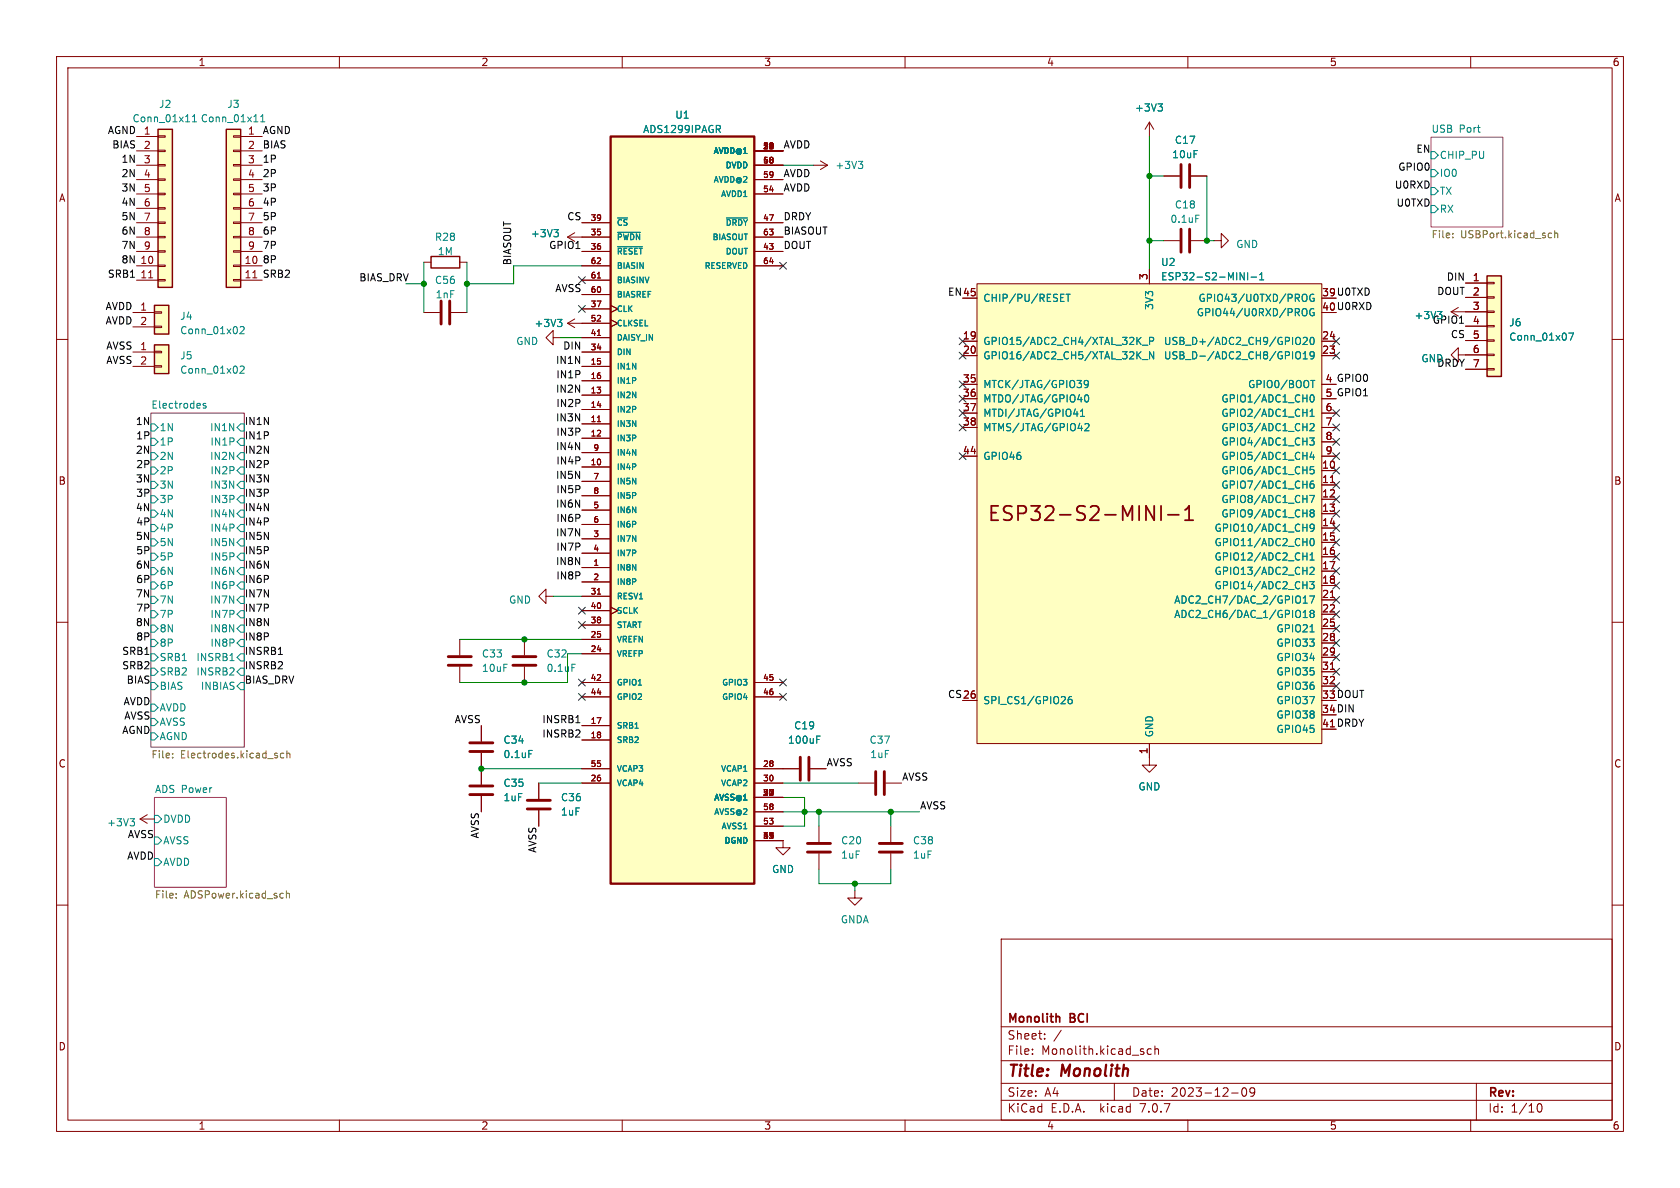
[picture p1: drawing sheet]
<svg xmlns="http://www.w3.org/2000/svg" width="297mm" height="210mm" viewBox="0 0 297 210" stroke-linecap="round" stroke-linejoin="round" font-family="sans-serif">
<g fill="none" stroke="#840000" stroke-width=".18">
<path d="M10 10h277v190h-277zM12 12h273v186h-273zM60 10v2M110 10v2M160 10v2M210 10v2M260 10v2M24.1 29.2h3.8M24.1 24.1h3.8M24.1 26.7h3.8M24.1 31.8h3.8M24.1 34.3h3.8"/>
<path d="M24.1 36.8h3.8M24.1 39.4h3.8M27.9 39.2h1.3v.3h-1.3zM27.9 36.7h1.3v.3h-1.3zM27.9 34.2h1.3v.2h-1.3zM27.9 31.6h1.3v.3h-1.3zM27.9 29.1h1.3v.2h-1.3zM27.9 26.5h1.3v.3h-1.3zM27.9 24h1.3v.3h-1.3zM41.3 39.2h1.2v.3h-1.2zM41.3 36.7h1.2v.3h-1.2zM41.3 34.2h1.2v.2h-1.2z"/>
<path d="M41.3 31.6h1.2v.3h-1.2zM41.3 29.1h1.2v.2h-1.2zM41.3 26.5h1.2v.3h-1.2zM41.3 24h1.2v.3h-1.2zM42.5 29.2h3.9M42.5 24.1h3.9M42.5 26.7h3.9M42.5 31.8h3.9M42.5 34.3h3.9M42.5 36.8h3.9M42.5 39.4h3.9M102.9 39.4h5"/>
<path d="M133.3 29.2h5.1M133.3 26.7h5.1M133.3 31.8h5.1M133.3 34.3h5.1M133.3 39.4h5.1M143.8 29.2h2.5M145 28.4l1.3 .8M146.3 29.2l-1.3 .8M203.2 21.6l-.8 1.3M203.2 21.6v2.5M203.2 21.6l.8 1.3M205.7 31.1h2.8"/>
<path d="M210.6 31.1h2.8M10 60h2M23.5 55.2h3.8M23.5 57.8h3.8M24.1 47h3.8M24.1 49.5h3.8M24.1 41.9h3.8M24.1 44.5h3.8M26.3 49.1h.7M27.3 57.7h1.3v.2h-1.3zM27.3 55.1h1.3v.3h-1.3zM27.9 49.4h1.3v.3h-1.3z"/>
<path d="M27.9 46.9h1.3v.2h-1.3zM27.9 44.3h1.3v.3h-1.3zM27.9 41.8h1.3v.2h-1.3zM41.3 49.4h1.2v.3h-1.2zM41.3 46.9h1.2v.2h-1.2zM41.3 44.3h1.2v.3h-1.2zM41.3 41.8h1.2v.2h-1.2zM42.5 47h3.9M42.5 49.5h3.9M42.5 41.9h3.9M42.5 44.5h3.9M44.7 49.1h.7"/>
<path d="M74.9 55.2h2.8M74.9 46.4h1.3M79.8 55.2h2.7M81.3 46.4h1.2M97.8 59.7v-1.3l-1.3 1.3 1.3 1.3v-1.3h1.3M100.3 41.9h7.6M100.3 57.2l1.3 .7M100.3 57.2h7.6M100.3 41.9l1.3 .8M101.6 56.4l-1.3 .8M101.6 41.1l-1.3 .8M102.9 47h5"/>
<path d="M102.9 49.5h5M102.9 44.5h5M102.9 54.6h5M102.9 59.7h5M102.9 52.1h5M105.6 59.3h.6M105.6 49.1h.6M107.9 54l1.3 .6-1.3 .6M107.9 56.5l1.3 .7-1.3 .6M133.3 47h5.1M133.3 41.9h5.1M133.3 44.5h5.1"/>
<path d="M170.2 52.7h2.5M172.7 50.2h61v81.2h-61zM203.2 47.6v2.6M205.7 42.5h2.8M210.6 42.5h2.8M214.6 42.5h1.3v-1.2l1.3 1.2-1.3 1.3v-1.3M256.5 55.1h6.4M256.5 55.1l1.3 .8M257.8 54.4l-1.3 .7M259.1 50h3.8M259.1 52.6h3.8M259.1 57.7h3.8"/>
<path d="M262.9 57.5h1.3v.3h-1.3zM262.9 55h1.3v.2h-1.3zM262.9 52.5h1.3v.2h-1.3zM262.9 49.9h1.3v.3h-1.3zM285 60h2M23.5 62.2h3.8M23.5 64.8h3.8M27.3 64.6h1.3v.3h-1.3zM27.3 62.1h1.3v.3h-1.3zM102.9 62.2h5M102.9 64.8h5M102.9 74.9h5"/>
<path d="M102.9 77.5h5M102.9 69.9h5M102.9 72.4h5M102.9 67.3h5M105.6 74.5h.6M170.2 60.3h2.5M170.2 62.9h2.5M170.2 67.9h2.5M170.2 70.5h2.5M170.2 73h2.5M170.2 75.6h2.5M233.7 60.3h2.5"/>
<path d="M233.7 62.9h2.5M233.7 70.5h2.5M233.7 73h2.5M233.7 75.6h2.5M233.7 78.1h2.5M257.8 62.7v-1.2l-1.3 1.2 1.3 1.3v-1.3h5.1M259.1 60.2h3.8M259.1 65.3h3.8M262.9 65.2h1.3v.2h-1.3zM262.9 62.6h1.3v.3h-1.3zM262.9 60.1h1.3v.2h-1.3zM102.9 82.6h5"/>
<path d="M102.9 95.3h5M102.9 97.8h5M102.9 90.2h5M102.9 92.7h5M102.9 85.1h5M102.9 87.6h5M102.9 80h5M170.2 80.6h2.5M233.7 80.6h2.5M233.7 83.2h2.5M233.7 85.7h2.5M233.7 88.3h2.5"/>
<path d="M233.7 90.8h2.5M233.7 93.3h2.5M233.7 95.9h2.5M233.7 98.4h2.5M235.2 85.3h.7M10 110h2M81.3 113v2.8M81.3 117.9v2.8M92.7 113v2.8M92.7 117.9v2.8M96.5 105.4v-1.3l-1.3 1.3 1.3 1.3v-1.3h1.3M102.9 100.3h5"/>
<path d="M102.9 102.9h5M102.9 115.6h5M102.9 113h5M102.9 105.4h5M102.9 110.5h5M102.9 108h5M105.6 105h.6M107.9 107.3l1.3 .7-1.3 .6M233.7 101h2.5M233.7 103.5h2.5M233.7 106h2.5M233.7 108.6h2.5"/>
<path d="M233.7 111.1h2.5M233.7 113.7h2.5M233.7 116.2h2.5M233.7 118.7h2.5M235.2 105.6h.7M235.2 118.3h.7M285 110h2M85.1 128.3v2.8M85.1 133.1v5.6M95.2 138.4v2.8M102.9 138.4h5M102.9 135.9h5"/>
<path d="M102.9 128.3h5M102.9 130.8h5M102.9 120.7h5M102.9 123.2h5M133.3 138.4h5.1M133.3 135.9h7.9M133.3 120.7h5.1M133.3 123.2h5.1M143.3 135.9h2.7M151.8 138.4h2.8M156.6 138.4h2.8M170.2 123.8h2.5"/>
<path d="M203.2 131.4v3.9h1.3l-1.3 1.2-1.3-1.2h1.3M233.7 121.3h2.5M10 160h2M24.8 144.8l1.2 .7M24.8 144.8h2.5M26 144l-1.2 .8M85.1 140.7v2.8M95.2 143.3v2.8M133.3 148.6h5.1v1.3h1.3l-1.3 1.2-1.2-1.2h1.2M133.3 141h5.1M133.3 146.1h5.1M133.3 143.5h5.1"/>
<path d="M144.8 146.1v2.7M144.8 150.9v2.8M151.1 157.5v1.3h1.3l-1.3 1.2-1.2-1.2h1.2M157.5 146.1v2.7M157.5 150.9v2.8M285 160h2M177 166h108v32h-108zM60 198v2M110 198v2M160 198v2M177 194.5h108M177 191.5h108"/>
<path d="M177 187.5h108M177 181.5h108M182.5 186.3v.1M182.5 185.5v.1M184.7 183.6v.1M184.7 182.8v.1M187.6 182.1l-1.3 2M197 191.5v3M203.5 185.5l-.4-.1-.3 .3v.4l.2 .2h.5M204.2 185.5l.2-.1 .3 .1 .1 .9M204.2 184.9v1.5M210 198v2"/>
<path d="M217.7 193.2h1.2M219.7 192.4l.2-.1a.81 .81 0 0 1 .6 .6 .81 .81 0 0 1-.3 .8l-.2 .1a.81 .81 0 0 1-.3-1.4zM221.8 192.9l-.3 .3h-.3l-.2-.3 .1-.5 .4-.1 .2 .1a.99 .99 0 0 1-.3 1.4h-.3M260 198v2M261 191.5v6.5M271.7 195.7l.2-.5 .2-.1a.8 .8 0 0 1 .5 .7 .8 .8 0 0 1-.5 .8l-.2-.1-.2-.5"/>
</g>
<path d="M187.3 179.8v.9" fill="none" stroke="#840000" stroke-width=".3"/>
<g fill="#fff" stroke="#fff" stroke-width=".18">
<path d="M27.3 141h12.7v15.8h-12.7z"/>
<path d="M253 24.3h12.7v15.8h-12.7z"/>
<path d="M26.7 73h16.5v59.1h-16.5z"/>
</g>
<path d="M253 24.3h12.7v15.8h-12.7zM26.7 73h16.5v59.1h-16.5zM27.3 141h12.7v15.8h-12.7z" fill="none" stroke="#840084" stroke-width=".18"/>
<g fill="none" stroke="#008484" stroke-width=".18">
<path d="M204.7 18.4h.8l-.4 .4M205.3 18.8l.2 .3v.3l-.2 .2M34 21.5h.7M34 20.6l.4-.3v1.2M46.1 21.5h.7M46.1 20.6l.3-.3v1.2M109.2 38.5h1.7M126.9 22.8l.5 .6M127.1 22.2l.3 .2-.1 .3-.2 .1M128.4 38.5h3.7M151.7 28.5h.8l-.4 .5M152.3 29l.2 .2v.3l-.2 .3"/>
<path d="M211.4 38h.6M253 30h.6l.7 .6-.7 .6h-.6zM253 33.1h.6l.7 .7-.7 .6h-.6zM253 36.3h.6l.7 .7-.7 .6h-.6zM253 26.8h.6l.7 .6-.7 .7h-.6zM42.4 57.9l.5-.2 .3 .4-.8 .9h.8M97.9 40.6h.8l-.4 .5M98.5 41.1l.2 .2v.3l-.2 .3M98.6 56.5h.7l-.4 .4M99.1 56.9l.2 .3v.3l-.2 .2M109.2 41.1h4M109.2 43.6h4.4"/>
<path d="M187.5 52.6h.4M187.5 53.3h.6M187.5 52h.6M188.5 52h.7M188.8 52v1.3M201.7 59.6l-.7 .8M219.2 48.2l.8 1.3v-1.3M220.6 48.2v1.3M221.2 49h.9M222.7 49.5h.7M222.7 48.6l.3-.4v1.3M229.7 59.7a.9 .9 0 0 1 0 1.1"/>
<path d="M230.4 59.8l.5-.2 .2 .4-.8 .9h.8M230.5 52a.43 .43 0 0 1 .6 .4v.5a.43 .43 0 0 1-.6 .4M230.5 54.6a.43 .43 0 0 1 .6 .4v.4a.43 .43 0 0 1-.6 .4M231.8 59.7l.1-.1a.68 .68 0 0 1 .4 .7 .68 .68 0 0 1-.4 .6 .84 .84 0 0 1-.1-1.2zM232.3 52.1a.59 .59 0 0 0-.8 .5 .59 .59 0 0 0 .8 .6v-.5h-.2M232.3 54.6a.59 .59 0 0 0-.8 .6 .59 .59 0 0 0 .8 .6v-.5h-.2M254.1 55.1h.8l-.4 .4M277.3 58.9h.9l-.6 1.2M26.7 77.5h.6l.6 .6-.6 .6h-.6zM26.7 74.9h.6l.6 .7-.6 .6h-.6zM36.4 71.4l-.3-.1-.2 .2 .1 .2 .4 .1v.3h-.5M41.9 75.6l.6-.7h.7v1.3h-.7z"/>
<path d="M42.4 64.8l.5-.1 .3 .4-.8 .9h.8M42.5 77.5h.7v1.2h-.7l-.6-.6zM189.8 73.2h.8M190.4 67.3h.8l-.4 .4M190.4 72.8v.8M190.6 75.7h.8M191 73.6h.7M191 72.7l.4-.4v1.3M191.1 67.9v.5M191.8 75l.5-.1 .2 .3-.8 .9h.8M191.9 69.9l.1-.1a.68 .68 0 0 1 .5 .6 .68 .68 0 0 1-.5 .7 .84 .84 0 0 1-.1-1.2zM192.4 67.8l-.2 .2h-.4l-.1-.2 .1-.5h.4l.1 .1a.84 .84 0 0 1-.3 1.1h-.2"/>
<path d="M201.2 60.2l.5 .7M201.2 62.7l.5 .7M201.7 62.2l-.7 .7M202 61h.9M202 63.6h.9M203.2 60.3l.6-.1 .2-.1-.1-.3-.7-.2v1.3M204 62.2v1.2l-.8-1.2v1.2M229.2 62.2h.2a.43 .43 0 0 1 .5 .4v.4a.42 .42 0 0 1-.2 .4 .42 .42 0 0 1-.5 0M230.4 62.5l.3-.3v1.2M230.4 63.4h.7M231.5 77.4h.8l-.4 .5 .4 .1v.6l-.2 .1-.6-.1M231.6 75l.5-.1 .2 .3-.8 .9h.8"/>
<path d="M231.6 72.7l.4-.4v1.3M231.6 73.6h.7M231.7 67.3h.7M231.8 69.9l.1-.1a.68 .68 0 0 1 .4 .6 .68 .68 0 0 1-.4 .7 .84 .84 0 0 1-.1-1.2zM231.9 79.9l-.3 .9h.8M232.1 67.3v1.2M232.3 62.7l-.2 .3-.4-.1-.1-.2 .1-.5h.4l.2 .1a.84 .84 0 0 1-.3 1.1h-.3M26.7 82.6h.6l.6 .6-.6 .6h-.6zM26.7 80h.6l.6 .6-.6 .7h-.6zM26.7 87.6h.6l.6 .7-.6 .6h-.6zM26.7 90.2h.6l.6 .6-.6 .6h-.6zM26.7 92.7h.6l.6 .6-.6 .7h-.6z"/>
<path d="M26.7 85.1h.6l.6 .6-.6 .7h-.6zM26.7 97.8h.6l.6 .6-.6 .7h-.6zM26.7 95.3h.6l.6 .6-.6 .6h-.6zM41.9 88.3l.6-.7h.7v1.3h-.7zM42.5 85.1h.7v1.3h-.7l-.6-.7zM42.5 97.8h.7v1.3h-.7l-.6-.7zM42.5 95.3h.7v1.2h-.7l-.6-.6zM42.5 90.2h.7v1.2h-.7l-.6-.6zM42.5 92.7h.7v1.3h-.7l-.6-.7zM42.5 80h.7v1.3h-.7l-.6-.7zM42.5 82.6h.7v1.2h-.7l-.6-.6zM230.3 98.3h.8"/>
<path d="M231.1 97.7v1.3M231.5 87.6h.9l-.6 1.2M231.6 99h.7M231.6 98.1l.4-.4v1.3M231.8 95.3l.1-.1a.68 .68 0 0 1 .4 .6 .68 .68 0 0 1-.4 .7 .84 .84 0 0 1-.1-1.2zM231.8 90.7l-.2-.3 .2-.3h.3l.2 .3-.2 .3M231.8 90.7l-.2 .2 .1 .4 .1 .1 .4-.1 .1-.2v-.2l-.2-.2M231.8 90.7h.3M232.2 85l-.4 .1a.86 .86 0 0 0 0 1.2l.5-.1v-.4l-.2-.3-.4 .1-.1 .2M232.2 80.4v.8M232.3 82.5h-.6l-.1 .6 .2-.1h.4l.1 .2v.4l-.2 .2-.5-.2M232.3 93.2l-.2 .2h-.4l-.1-.2 .1-.5h.4l.2 .1a.84 .84 0 0 1-.3 1.1h-.3"/>
<path d="M26.7 105.4h.6l.6 .6-.6 .7h-.6zM26.7 113h.6l.6 .7-.6 .6h-.6zM26.7 110.5h.6l.6 .6-.6 .7h-.6zM26.7 108h.6l.6 .6-.6 .6h-.6zM26.7 102.9h.6l.6 .6-.6 .6h-.6zM26.7 100.3h.6l.6 .7-.6 .6h-.6zM26.7 115.6h.6l.6 .6-.6 .6h-.6zM26.7 118.1h.6l.6 .6-.6 .7h-.6zM40.7 116.8h.7M41.9 111.1l.6-.6h.7v1.3h-.7zM42.5 102.9h.7v1.2h-.7l-.6-.6zM42.5 100.3h.7v1.3h-.7l-.6-.6z"/>
<path d="M42.5 113h.7v1.3h-.7l-.6-.6zM42.5 118.1h.7v1.3h-.7l-.6-.7zM42.5 115.6h.7v1.2h-.7l-.6-.6zM42.5 108h.7v1.2h-.7l-.6-.6zM42.5 105.4h.7v1.3h-.7l-.6-.7zM101.1 117.4h.6M230.4 106.6h.7M230.4 105.7l.3-.3v1.2M230.4 108.3l.3-.4v1.3M230.4 109.2h.7M231.5 102.8h.8l-.4 .5 .4 .1v.6l-.2 .1-.6-.1M231.5 105.4h.9l-.6 1.2"/>
<path d="M231.6 100.4l.5-.1 .2 .3-.8 .9h.8M231.6 111.7h.7M231.8 108.4l-.2-.2 .2-.3h.3l.2 .2-.2 .3M231.8 108.4l-.2 .3 .1 .3 .1 .2 .4-.1 .1-.2v-.2l-.2-.3M231.8 108.4h.3M26.7 129.5h.6l.6 .7-.6 .6h-.6zM26.7 120.7h.6l.6 .6-.6 .6h-.6zM26.7 124.5h.6l.6 .6-.6 .6h-.6zM26.7 127h.6l.6 .6-.6 .7h-.6zM42.5 120.7h.7v1.2h-.7l-.6-.6zM93.5 132.7h.6M144.4 130.7h.4"/>
<path d="M144.4 130.1h.6M189.4 123.1l-.3 .1a.86 .86 0 0 0 0 1.2l.4-.1 .1-.4-.3-.3-.3 .1-.2 .2M23 144.7h.8l-.4 .5M23.5 145.2l.3 .3v.3l-.3 .2M27.3 144.1h.6l.7 .7-.7 .6h-.6zM27.3 148h.6l.7 .6-.7 .6h-.6zM27.3 151.8h.6l.7 .6-.7 .6h-.6z"/>
</g>
<g fill="none" stroke="#848400" stroke-width=".18">
<path d="M256.8 41.9v.1M256.8 41.3v.1M273.8 42h.5M273.8 41.3h.5M274.9 41.3l.1-.1 .3 .1 .1 .7M274.9 40.8v1.2M30.5 133.9v.1M30.5 133.2v.1M50.2 133.2l-.4-.1-.2 .3 .1 .5h.5M50.7 133.3l.2-.2 .3 .1 .1 .8M50.7 132.7v1.3M31.2 158.6v.2"/>
<path d="M31.2 158v.1M50 157.9l.1 .1M50.1 158.7l-.1 .1M50.6 157.5v1.3M50.6 158l.2-.1 .3 .1 .1 .8"/>
</g>
<g fill="#ffffc2" stroke="#ffffc2" stroke-width=".18">
<path d="M262.9 48.8h2.5v17.7h-2.5z"/>
<path d="M40 22.9h2.5v27.9h-2.5z"/>
<path d="M27.9 22.9h2.6v27.9h-2.6z"/>
<path d="M27.3 61h2.5v5h-2.5z"/>
<path d="M27.3 54h2.5v5.1h-2.5z"/>
<path d="M172.7 50.2h61v81.2h-61z"/>
<path d="M107.9 24.1h25.4v132.1h-25.4z"/>
</g>
<path d="M27.9 22.9h2.6v27.9h-2.6zM40 22.9h2.5v27.9h-2.5zM27.3 54h2.5v5.1h-2.5zM76.2 45.3h5.1v2.1h-5.1zM262.9 48.8h2.5v17.7h-2.5zM27.3 61h2.5v5h-2.5z" fill="none" stroke="#840000" stroke-width=".25"/>
<g fill="none" stroke="#840000" stroke-width=".51">
<path d="M208.8 29.1v4M210.3 29.1v4M78 53.2v4.1M79.5 53.2v4.1M208.8 40.5v4.1M210.3 40.5v4.1M79.2 117.6h4.1M79.2 116.1h4.1M90.7 117.6h4M90.7 116.1h4M83.1 138.9h4M83.1 132.8h4"/>
<path d="M83.1 131.3h4M141.5 133.9v4M143 133.9v4M154.8 136.4v4.1M156.3 136.4v4.1M83.1 140.5h4M93.2 141.5h4.1M93.2 143h4.1M142.7 150.6h4.1M142.7 149.1h4.1M155.4 150.6h4.1M155.4 149.1h4.1"/>
</g>
<path d="M202.6 89.4l1.4 2.6v-2.6M205.3 89.4v2.6M206.5 91h1.9M209.5 92h1.4M209.5 90.1l.7-.7v2.6" fill="none" stroke="#840000" stroke-width=".32"/>
<path d="M107.9 24.1h25.4v132.1h-25.4z" fill="none" stroke="#840000" stroke-width=".41"/>
<path d="M49.2 115.7h.7M101.8 127.8h.7" fill="none" stroke="#000" stroke-width=".18"/>
<g fill="none" stroke="#008400" stroke-width=".18">
<path d="M138.4 29.2h5.4M203.2 24.1v23.5M203.2 31.1h2.5M213.4 31.1v11.4h1.2M71.8 50.2h3.1M74.9 46.4v8.8M82.5 46.4v8.8M99.1 59.7h3.8M102.9 47h-12.1v3.2h-8.3M203.2 42.5h2.5M81.3 113h21.6M97.8 105.4h5.1"/>
<path d="M102.9 115.6h-2.6v5.1h-19M85.1 135.9h17.8M95.2 138.4h7.7M138.4 138.4h13.4M138.4 143.5h24.2M138.4 141h3.8v5.1h-3.8M144.8 153.7v2.5h12.7v-2.5M144.8 143.5v2.6M151.1 156.2v1.3M157.5 143.5v2.6"/>
</g>
<g fill="none" stroke="#000084" stroke-width=".18">
<path d="M102.3 48.9l1.2 1.2M102.3 54l1.2 1.2M103.5 48.9l-1.2 1.2M103.5 54l-1.2 1.2M137.8 46.4l1.2 1.2M139 46.4l-1.2 1.2M169.6 59.7l1.2 1.2M170.8 59.7l-1.2 1.2M235.6 59.7l1.2 1.2M236.8 59.7l-1.2 1.2M169.6 75l1.2 1.2M169.6 72.4l1.2 1.2"/>
<path d="M169.6 69.9l1.2 1.2M169.6 67.3l1.2 1.3M169.6 62.3l1.2 1.2M170.8 75l-1.2 1.2M170.8 72.4l-1.2 1.2M170.8 69.9l-1.2 1.2M170.8 67.3l-1.2 1.3M170.8 62.3l-1.2 1.2M235.6 72.4l1.2 1.2M235.6 62.3l1.2 1.2M235.6 75l1.2 1.2M235.6 77.5l1.2 1.2"/>
<path d="M236.8 72.4l-1.2 1.2M236.8 62.3l-1.2 1.2M236.8 75l-1.2 1.2M236.8 77.5l-1.2 1.2M169.6 80l1.2 1.3M170.8 80l-1.2 1.3M235.6 97.8l1.2 1.2M235.6 95.3l1.2 1.2M235.6 85.1l1.2 1.2M235.6 87.7l1.2 1.2M235.6 92.7l1.2 1.3M235.6 80l1.2 1.3"/>
<path d="M235.6 90.2l1.2 1.2M235.6 82.6l1.2 1.2M236.8 97.8l-1.2 1.2M236.8 95.3l-1.2 1.2M236.8 85.1l-1.2 1.2M236.8 87.7l-1.2 1.2M236.8 92.7l-1.2 1.3M236.8 80l-1.2 1.3M236.8 90.2l-1.2 1.2M236.8 82.6l-1.2 1.2M102.3 109.9l1.2 1.2M102.3 107.3l1.2 1.3"/>
<path d="M103.5 109.9l-1.2 1.2M103.5 107.3l-1.2 1.3M235.6 105.4l1.2 1.3M235.6 102.9l1.2 1.2M235.6 100.4l1.2 1.2M235.6 118.1l1.2 1.3M235.6 115.6l1.2 1.2M235.6 110.5l1.2 1.2M235.6 108l1.2 1.2M235.6 113.1l1.2 1.2M236.8 105.4l-1.2 1.3M236.8 102.9l-1.2 1.2"/>
<path d="M236.8 100.4l-1.2 1.2M236.8 118.1l-1.2 1.3M236.8 115.6l-1.2 1.2M236.8 110.5l-1.2 1.2M236.8 108l-1.2 1.2M236.8 113.1l-1.2 1.2M102.3 122.6l1.2 1.2M102.3 120l1.2 1.3M103.5 122.6l-1.2 1.2M103.5 120l-1.2 1.3M137.8 120l1.2 1.3M137.8 122.6l1.2 1.2"/>
<path d="M139 120l-1.2 1.3M139 122.6l-1.2 1.2M235.6 120.7l1.2 1.2M236.8 120.7l-1.2 1.2"/>
</g>
<g fill="#008400" stroke="#008400" stroke-width=".18">
<circle cx="157.5" cy="143.5" r=".46"/>
<circle cx="92.7" cy="113" r=".46"/>
<circle cx="92.7" cy="120.7" r=".46"/>
<circle cx="151.1" cy="156.2" r=".46"/>
<circle cx="142.2" cy="143.5" r=".46"/>
<circle cx="144.8" cy="143.5" r=".46"/>
<circle cx="85.1" cy="135.9" r=".46"/>
<circle cx="82.5" cy="50.2" r=".46"/>
<circle cx="74.9" cy="50.2" r=".46"/>
<circle cx="203.2" cy="42.5" r=".46"/>
<circle cx="213.4" cy="42.5" r=".46"/>
<circle cx="203.2" cy="31.1" r=".46"/>
</g>
<text font-size="3.5" fill="#840000" x="174.4" y="92.6">ESP32-S2-MINI-1</text>
<g font-size="2.8" fill="#840000">
<text x="178" y="190.9">Title:</text>
<text x="187.7" y="190.9">Monolith</text>
</g>
<g font-size="2.1" fill="#840000">
<text x="178" y="184">Sheet:</text>
<text x="178" y="181.2">Monolith</text>
<text x="189.2" y="181.2">BCI</text>
<text x="178" y="186.7">File:</text>
<text x="184.1" y="186.7">Monolith.kicad_sch</text>
<text x="178" y="196.9">KiCad</text>
<text x="178" y="194.1">Size:</text>
<text x="184.7" y="194.1">A4</text>
<text x="185.7" y="196.9">E.D.A.</text>
<text x="194.6" y="196.9">kicad</text>
<text x="200" y="194.1">Date:</text>
<text x="201.8" y="196.9">7.0.7</text>
<text x="207" y="194.1">2023-12-09</text>
<text x="263" y="194.3">Rev:</text>
<text x="263" y="196.9">Id:</text>
<text x="267.1" y="196.9">1/10</text>
</g>
<g font-size="1.8" fill="#840000">
<text x="35" y="11.9">1</text>
<text x="85" y="11.9">2</text>
<text x="135" y="11.9">3</text>
<text x="185" y="11.9">4</text>
<text x="235" y="11.9">5</text>
<text x="285" y="11.9">6</text>
<text x="25.3" y="23.9">1</text>
<text x="43.7" y="23.9">1</text>
<text x="25.3" y="26.4">2</text>
<text x="25.3" y="29">3</text>
<text x="43.7" y="26.4">2</text>
<text x="43.7" y="29">3</text>
<text x="10.3" y="35.9">A</text>
<text x="25.3" y="31.5">4</text>
<text x="25.3" y="34">5</text>
<text x="43.7" y="31.5">4</text>
<text x="43.7" y="34">5</text>
<text x="285.3" y="35.9">A</text>
<text x="25.3" y="36.6">6</text>
<text x="25.3" y="39.1">7</text>
<text x="25.3" y="41.7">8</text>
<text x="43.7" y="36.6">6</text>
<text x="43.7" y="39.1">7</text>
<text x="43.7" y="41.7">8</text>
<text x="25.3" y="44.2">9</text>
<text x="43.1" y="46.7">10</text>
<text x="43.7" y="44.2">9</text>
<text x="24.7" y="49.3">11</text>
<text x="43.1" y="49.3">11</text>
<text x="170.1" y="52.5">45</text>
<text x="202.9" y="49.6" transform="rotate(-90 202.9 49.6)">3</text>
<text x="233.6" y="52.5">39 U0TXD</text>
<text x="233.6" y="52.5">39</text>
<text x="260.3" y="49.8">1</text>
<text x="260.3" y="52.3">2</text>
<text x="233.6" y="55">40 U0RXD</text>
<text x="233.6" y="55">40</text>
<text x="260.3" y="54.9">3</text>
<text x="260.3" y="57.4">4</text>
<text x="260.3" y="59.9">5</text>
<text x="24.7" y="62">1</text>
<text x="24.7" y="64.5">2</text>
<text x="170.1" y="60.1">19</text>
<text x="170.1" y="62.6">20</text>
<text x="233.6" y="62.6">23</text>
<text x="233.6" y="60.1">24</text>
<text x="260.3" y="62.5">6</text>
<text x="260.3" y="65">7</text>
<text x="170.1" y="67.7">35</text>
<text x="170.1" y="70.2">36</text>
<text x="234.2" y="67.7">4 GPIO0</text>
<text x="234.2" y="67.7">4</text>
<text x="234.2" y="70.2">5</text>
<text x="170.1" y="72.8">37</text>
<text x="170.1" y="75.3">38</text>
<text x="234.2" y="72.8">6</text>
<text x="234.2" y="75.3">7</text>
<text x="234.2" y="77.9">8</text>
<text x="170.1" y="80.4">44</text>
<text x="233.6" y="82.9">10</text>
<text x="234.2" y="80.4">9</text>
<text x="10.3" y="85.9">B</text>
<text x="233.6" y="85.5">11</text>
<text x="233.6" y="88">12</text>
<text x="285.3" y="85.9">B</text>
<text x="233.6" y="90.6">13</text>
<text x="233.6" y="93.1">14</text>
<text x="233.6" y="95.6">15</text>
<text x="233.6" y="98.2">16</text>
<text x="233.6" y="100.7">17</text>
<text x="233.6" y="103.3">18</text>
<text x="233.6" y="105.8">21</text>
<text x="233.6" y="108.3">22</text>
<text x="233.6" y="110.9">25</text>
<text x="233.6" y="113.4">28</text>
<text x="233.6" y="116">29</text>
<text x="233.6" y="118.5">31</text>
<text x="170.1" y="123.6">26</text>
<text x="233.6" y="121">32</text>
<text x="233.6" y="123.6">33 DOUT</text>
<text x="233.6" y="123.6">33</text>
<text x="233.6" y="126.1">34 DIN</text>
<text x="233.6" y="128.7">41 DRDY</text>
<text x="233.6" y="126.1">34</text>
<text x="233.6" y="128.7">41</text>
<text x="10.3" y="135.9">C</text>
<text x="202.9" y="133.4" transform="rotate(-90 202.9 133.4)">1</text>
<text x="285.3" y="135.9">C</text>
<text x="10.3" y="185.9">D</text>
<text x="285.3" y="185.9">D</text>
<text x="35" y="199.9">1</text>
<text x="85" y="199.9">2</text>
<text x="135" y="199.9">3</text>
<text x="185" y="199.9">4</text>
<text x="235" y="199.9">5</text>
<text x="285" y="199.9">6</text>
</g>
<g font-size="1.8">
<text x="19" y="23.8">AGND</text>
<text x="46.4" y="23.8">AGND</text>
<text x="19.8" y="26.3">BIAS</text>
<text x="21.4" y="28.9">1N</text>
<text x="46.4" y="28.9">1P</text>
<text x="46.4" y="26.3">BIAS</text>
<text x="138.4" y="26.3">AVDD</text>
<text x="250.3" y="27.1">EN</text>
<text x="21.4" y="31.4">2N</text>
<text x="21.4" y="33.9">3N</text>
<text x="46.4" y="33.9">3P</text>
<text x="46.4" y="31.4">2P</text>
<text x="138.4" y="33.9">AVDD</text>
<text x="138.4" y="31.4">AVDD</text>
<text x="246.5" y="33.4">U0RXD</text>
<text x="247.1" y="30.3">GPIO0</text>
<text x="21.4" y="36.5">4N</text>
<text x="21.4" y="41.6">6N</text>
<text x="21.4" y="39">5N</text>
<text x="46.4" y="41.6">6P</text>
<text x="46.4" y="36.5">4P</text>
<text x="46.4" y="39">5P</text>
<text x="100.2" y="39">CS</text>
<text x="138.4" y="41.6">BIASOUT</text>
<text x="138.4" y="39">DRDY</text>
<text x="246.8" y="36.6">U0TXD</text>
<text x="21.4" y="46.6">8N 10</text>
<text x="21.4" y="44.1">7N</text>
<text x="46.4" y="46.6">8P</text>
<text x="46.4" y="44.1">7P</text>
<text x="90.5" y="47" transform="rotate(-90 90.5 47)">BIASOUT</text>
<text x="97" y="44.1">GPIO1</text>
<text x="138.4" y="44.1">DOUT</text>
<text x="19" y="49.2">SRB1</text>
<text x="46.4" y="49.2">SRB2</text>
<text x="63.4" y="49.8">BIAS_DRV</text>
<text x="98.1" y="51.7">AVSS</text>
<text x="167.5" y="52.4">EN45</text>
<text x="254" y="52.2">DOUT</text>
<text x="255.7" y="49.7">DIN</text>
<text x="18.6" y="54.9">AVDD 1</text>
<text x="18.6" y="57.4">AVDD 2</text>
<text x="256.4" y="59.8">CS</text>
<text x="18.7" y="64.4">AVSS</text>
<text x="18.7" y="61.9">AVSS</text>
<text x="98.2" y="64.4">IN1N</text>
<text x="99.5" y="61.9">DIN</text>
<text x="254" y="64.9">DRDY</text>
<text x="98.2" y="69.5">IN2N</text>
<text x="98.3" y="67">IN1P</text>
<text x="234.2" y="70.2">5 GPIO1</text>
<text x="23.9" y="75.2">1N</text>
<text x="24" y="77.8">1P</text>
<text x="43.2" y="75.2">IN1N</text>
<text x="43.2" y="77.8">IN1P</text>
<text x="98.2" y="74.6">IN3N</text>
<text x="98.3" y="77.1">IN3P</text>
<text x="98.3" y="72">IN2P</text>
<text x="23.9" y="80.3">2N</text>
<text x="24" y="82.8">2P</text>
<text x="43.2" y="80.3">IN2N</text>
<text x="43.2" y="82.8">IN2P</text>
<text x="98.2" y="79.7">IN4N</text>
<text x="98.3" y="82.2">IN4P</text>
<text x="23.9" y="85.4">3N</text>
<text x="24" y="87.9">3P</text>
<text x="43.2" y="85.4">IN3N</text>
<text x="43.2" y="87.9">IN3P</text>
<text x="98.2" y="84.7">IN5N</text>
<text x="98.2" y="89.8">IN6N</text>
<text x="98.3" y="87.3">IN5P</text>
<text x="23.9" y="90.5">4N</text>
<text x="23.9" y="95.5">5N</text>
<text x="24" y="93">4P</text>
<text x="43.2" y="95.5">IN5N</text>
<text x="43.2" y="90.5">IN4N</text>
<text x="43.2" y="93">IN4P</text>
<text x="98.2" y="94.9">IN7N</text>
<text x="98.3" y="92.4">IN6P</text>
<text x="23.9" y="100.6">6N</text>
<text x="24" y="98.1">5P</text>
<text x="43.2" y="100.6">IN6N</text>
<text x="43.2" y="98.1">IN5P</text>
<text x="98.2" y="100">IN8N</text>
<text x="98.3" y="97.4">IN7P</text>
<text x="23.9" y="105.7">7N</text>
<text x="24" y="103.2">6P</text>
<text x="43.2" y="103.2">IN6P</text>
<text x="43.2" y="105.7">IN7N</text>
<text x="98.3" y="102.5">IN8P</text>
<text x="23.9" y="110.8">8N</text>
<text x="24" y="108.2">7P</text>
<text x="24" y="113.3">8P</text>
<text x="43.2" y="110.8">IN8N</text>
<text x="43.2" y="108.2">IN7P</text>
<text x="43.2" y="113.3">IN8P</text>
<text x="21.5" y="118.4">SRB2</text>
<text x="21.5" y="115.9">SRB1</text>
<text x="43.2" y="118.4">INSRB2</text>
<text x="43.2" y="115.9">INSRB1</text>
<text x="21.7" y="124.7">AVDD</text>
<text x="22.3" y="120.9">BIAS</text>
<text x="43.2" y="120.9">BIAS_DRV</text>
<text x="167.5" y="123.5">CS26</text>
<text x="21.5" y="129.8">AGND</text>
<text x="21.9" y="127.3">AVSS</text>
<text x="80.3" y="127.9">AVSS</text>
<text x="95.8" y="130.5">INSRB2</text>
<text x="95.8" y="127.9">INSRB1</text>
<text x="146" y="135.5">AVSS</text>
<text x="159.4" y="138.1">AVSS</text>
<text x="162.6" y="143.2">AVSS</text>
<text x="22.5" y="148.2">AVSS</text>
<text x="84.7" y="148.3" transform="rotate(-90 84.7 148.3)">AVSS</text>
<text x="22.4" y="152.1">AVDD</text>
<text x="94.9" y="150.8" transform="rotate(-90 94.9 150.8)">AVSS</text>
</g>
<g font-size="1.8" fill="#008484">
<text x="23.3" y="21.8">Conn_01x11</text>
<text x="28" y="19.3">J2</text>
<text x="35.4" y="21.8">Conn_01x11</text>
<text x="40.1" y="19.3">J3</text>
<text x="113.6" y="23.7">ADS1299IPAGR</text>
<text x="119.3" y="21.2">U1</text>
<text x="200.6" y="19.9">+3V3</text>
<text x="253" y="23.5">USB</text>
<text x="258" y="23.5">Port</text>
<text x="207.1" y="28.2">10uF</text>
<text x="207.6" y="25.6">C17</text>
<text x="254.4" y="28.3">CHIP_PU</text>
<text x="147.6" y="30.1">+3V3</text>
<text x="254.4" y="31.5">IO0</text>
<text x="254.4" y="34.6">TX</text>
<text x="206.8" y="39.6">0.1uF</text>
<text x="207.6" y="37.1">C18</text>
<text x="254.4" y="37.8">RX</text>
<text x="76.8" y="42.8">R28</text>
<text x="77.3" y="45.3">1M</text>
<text x="93.8" y="42.1">+3V3</text>
<text x="205.2" y="47.2">U2</text>
<text x="218.4" y="44">GND</text>
<text x="76.8" y="50.4">C56</text>
<text x="76.9" y="52.9">1nF</text>
<text x="173.7" y="53.6">CHIP/PU/RESET</text>
<text x="205.2" y="49.8">ESP32-S2-MINI-1</text>
<text x="211.8" y="53.6">GPIO43/U0TXD/PROG</text>
<text x="31.8" y="56.7">J4</text>
<text x="31.8" y="59.3">Conn_01x02</text>
<text x="94.4" y="58">+3V3</text>
<text x="204.1" y="54.9" transform="rotate(-90 204.1 54.9)">3V3</text>
<text x="211.5" y="56.1">GPIO44/U0RXD/PROG</text>
<text x="250" y="56.6">+3V3</text>
<text x="253.2" y="57.3">GPIO1</text>
<text x="266.7" y="57.9">J6</text>
<text x="31.8" y="63.7">J5</text>
<text x="91.2" y="61.2">GND</text>
<text x="173.7" y="61.2">GPIO15/ADC2_CH4/XTAL_32K_P</text>
<text x="173.7" y="63.7">GPIO16/ADC2_CH5/XTAL_32K_N</text>
<text x="205.7" y="63.7">USB_D-/ADC2_CH8/GPIO19</text>
<text x="205.7" y="61.2">USB_D+/ADC2_CH9/GPIO20</text>
<text x="251.2" y="64.2">GND</text>
<text x="266.7" y="60.4">Conn_01x07</text>
<text x="31.8" y="66.3">Conn_01x02</text>
<text x="173.7" y="68.8">MTCK/JTAG/GPIO39</text>
<text x="173.7" y="71.3">MTDO/JTAG/GPIO40</text>
<text x="215.8" y="71.3">GPIO1/ADC1_CH0</text>
<text x="220.5" y="68.8">GPIO0/BOOT</text>
<text x="26.7" y="72.3">Electrodes</text>
<text x="28.1" y="76.4">1N</text>
<text x="37" y="76.4">IN1N</text>
<text x="173.7" y="73.9">MTDI/JTAG/GPIO41</text>
<text x="173.7" y="76.4">MTMS/JTAG/GPIO42</text>
<text x="215.8" y="73.9">GPIO2/ADC1_CH1</text>
<text x="215.8" y="76.4">GPIO3/ADC1_CH2</text>
<text x="28.1" y="79">1P</text>
<text x="28.1" y="81.5">2N</text>
<text x="37" y="81.5">IN2N</text>
<text x="37.1" y="79">IN1P</text>
<text x="173.7" y="81.5">GPIO46</text>
<text x="215.8" y="79">GPIO4/ADC1_CH3</text>
<text x="215.8" y="81.5">GPIO5/ADC1_CH4</text>
<text x="28.1" y="84">2P</text>
<text x="28.1" y="89.1">3P</text>
<text x="28.1" y="86.6">3N</text>
<text x="37" y="86.6">IN3N</text>
<text x="37.1" y="89.1">IN3P</text>
<text x="37.1" y="84">IN2P</text>
<text x="215.8" y="84">GPIO6/ADC1_CH5</text>
<text x="215.8" y="86.6">GPIO7/ADC1_CH6</text>
<text x="215.8" y="89.1">GPIO8/ADC1_CH7</text>
<text x="28.1" y="91.7">4N</text>
<text x="28.1" y="94.2">4P</text>
<text x="37" y="91.7">IN4N</text>
<text x="37.1" y="94.2">IN4P</text>
<text x="214.6" y="94.2">GPIO10/ADC1_CH9</text>
<text x="215.8" y="91.7">GPIO9/ADC1_CH8</text>
<text x="28.1" y="99.3">5P</text>
<text x="28.1" y="96.7">5N</text>
<text x="28.1" y="101.8">6N</text>
<text x="37" y="96.7">IN5N</text>
<text x="37" y="101.8">IN6N</text>
<text x="37.1" y="99.3">IN5P</text>
<text x="214.6" y="96.7">GPIO11/ADC2_CH0</text>
<text x="214.6" y="99.3">GPIO12/ADC2_CH1</text>
<text x="214.6" y="101.8">GPIO13/ADC2_CH2</text>
<text x="28.1" y="106.9">7N</text>
<text x="28.1" y="104.4">6P</text>
<text x="37" y="106.9">IN7N</text>
<text x="37.1" y="104.4">IN6P</text>
<text x="89.9" y="106.9">GND</text>
<text x="207.5" y="106.9">ADC2_CH7/DAC_2/GPIO17</text>
<text x="214.6" y="104.4">GPIO14/ADC2_CH3</text>
<text x="28.1" y="112">8N</text>
<text x="28.1" y="109.4">7P</text>
<text x="37" y="112">IN8N</text>
<text x="37.1" y="109.4">IN7P</text>
<text x="207.5" y="109.4">ADC2_CH6/DAC_1/GPIO18</text>
<text x="225.6" y="112">GPIO21</text>
<text x="28.1" y="114.5">8P</text>
<text x="28.1" y="117.1">SRB1</text>
<text x="28.1" y="119.6">SRB2</text>
<text x="34.6" y="119.6">INSRB2</text>
<text x="34.6" y="117.1">INSRB1</text>
<text x="37.1" y="114.5">IN8P</text>
<text x="85.1" y="116.4">C33</text>
<text x="85.1" y="119">10uF</text>
<text x="96.5" y="116.4">C32</text>
<text x="96.5" y="119">0.1uF</text>
<text x="225.6" y="114.5">GPIO33</text>
<text x="225.6" y="117.1">GPIO34</text>
<text x="225.6" y="119.6">GPIO35</text>
<text x="28.1" y="122.1">BIAS</text>
<text x="28.1" y="126">AVDD</text>
<text x="35.4" y="122.1">INBIAS</text>
<text x="173.7" y="124.7">SPI_CS1/GPIO26</text>
<text x="225.6" y="122.1">GPIO36</text>
<text x="225.6" y="124.7">GPIO37</text>
<text x="28.1" y="131">AGND</text>
<text x="28.1" y="128.5">AVSS</text>
<text x="88.9" y="131.7">C34</text>
<text x="139.2" y="131.7">100uF</text>
<text x="140.3" y="129.1">C19</text>
<text x="153.6" y="131.7">C37</text>
<text x="204.1" y="130.4" transform="rotate(-90 204.1 130.4)">GND</text>
<text x="225.6" y="127.2">GPIO38</text>
<text x="225.6" y="129.8">GPIO45</text>
<text x="88.9" y="134.2">0.1uF</text>
<text x="153.7" y="134.2">1uF</text>
<text x="27.3" y="140.3">ADS Power</text>
<text x="88.9" y="141.8">1uF</text>
<text x="88.9" y="139.3">C35</text>
<text x="99.1" y="141.8">C36</text>
<text x="201.2" y="139.9">GND</text>
<text x="18.8" y="146.3">+3V3</text>
<text x="28.8" y="145.6">DVDD</text>
<text x="28.8" y="149.5">AVSS</text>
<text x="99.1" y="144.4">1uF</text>
<text x="148.6" y="149.5">C20</text>
<text x="161.3" y="149.5">C38</text>
<text x="28.8" y="153.3">AVDD</text>
<text x="136.4" y="154.5">GND</text>
<text x="148.6" y="152">1uF</text>
<text x="161.3" y="152">1uF</text>
<text x="148.5" y="163.4">GNDA</text>
</g>
<g font-size="1.8" fill="#848400">
<text x="253" y="42.4">File:</text>
<text x="258.2" y="42.4">USBPort.kicad_sch</text>
<text x="26.7" y="134.4">File:</text>
<text x="31.9" y="134.4">Electrodes.kicad_sch</text>
<text x="27.3" y="159.2">File:</text>
<text x="32.5" y="159.2">ADSPower.kicad_sch</text>
</g>
<g font-size="1.4" fill="#008484">
<text x="126" y="27.4">AVDD@1</text>
<text x="128.2" y="29.9">DVDD</text>
<text x="126" y="32.5">AVDD@2</text>
<text x="127.3" y="35">AVDD1</text>
<text x="109" y="40.1">~{CS}</text>
<text x="128.2" y="40.1">~{DRDY}</text>
<text x="109" y="42.6">~{PWDN}</text>
<text x="109" y="45.2">~{RESET}</text>
<text x="109" y="47.7">BIASIN</text>
<text x="124.4" y="47.7">RESERVED</text>
<text x="125.8" y="42.6">BIASOUT</text>
<text x="128.2" y="45.2">DOUT</text>
<text x="109" y="52.8">BIASREF</text>
<text x="109" y="50.3">BIASINV</text>
<text x="109" y="55.3">CLK</text>
<text x="109" y="57.9">CLKSEL</text>
<text x="109" y="65.5">IN1N</text>
<text x="109" y="63">DIN</text>
<text x="109" y="60.4">DAISY_IN</text>
<text x="109" y="70.6">IN2N</text>
<text x="109" y="68">IN1P</text>
<text x="109" y="75.7">IN3N</text>
<text x="109" y="73.1">IN2P</text>
<text x="109" y="83.3">IN4P</text>
<text x="109" y="78.2">IN3P</text>
<text x="109" y="80.7">IN4N</text>
<text x="109" y="85.8">IN5N</text>
<text x="109" y="88.4">IN5P</text>
<text x="109" y="96">IN7N</text>
<text x="109" y="90.9">IN6N</text>
<text x="109" y="93.4">IN6P</text>
<text x="109" y="101.1">IN8N</text>
<text x="109" y="98.5">IN7P</text>
<text x="109" y="103.6">IN8P</text>
<text x="109" y="106.1">RESV1</text>
<text x="109" y="113.8">VREFN</text>
<text x="109" y="111.2">START</text>
<text x="109" y="108.7">SCLK</text>
<text x="109" y="116.3">VREFP</text>
<text x="109" y="121.4">GPIO1</text>
<text x="109" y="123.9">GPIO2</text>
<text x="127.5" y="121.4">GPIO3</text>
<text x="127.5" y="123.9">GPIO4</text>
<text x="109" y="129">SRB1</text>
<text x="109" y="131.5">SRB2</text>
<text x="109" y="136.6">VCAP3</text>
<text x="127.3" y="136.6">VCAP1</text>
<text x="109" y="139.2">VCAP4</text>
<text x="126.1" y="141.7">AVSS@1</text>
<text x="127.3" y="139.2">VCAP2</text>
<text x="126.1" y="144.2">AVSS@2</text>
<text x="127.4" y="146.8">AVSS1</text>
<text x="128" y="149.3">DGND</text>
</g>
<g font-size="1.4" fill="#840000">
<text x="134.8" y="26.4">21</text>
<text x="134.8" y="29">50</text>
<text x="135.6" y="26.4">2</text>
<text x="134.8" y="34">54</text>
<text x="134.8" y="31.5">59</text>
<text x="104.3" y="41.7">35</text>
<text x="104.3" y="39.1">39</text>
<text x="134.8" y="39.1">47</text>
<text x="134.8" y="41.7">63</text>
<text x="104.3" y="44.2">36</text>
<text x="104.3" y="46.7">62</text>
<text x="134.8" y="44.2">43</text>
<text x="134.8" y="46.7">64</text>
<text x="104.3" y="51.8">60</text>
<text x="104.3" y="49.3">61</text>
<text x="104.3" y="54.4">37</text>
<text x="104.3" y="59.4">41</text>
<text x="104.3" y="56.9">52</text>
<text x="104.3" y="64.5">15</text>
<text x="104.3" y="62">34</text>
<text x="104.3" y="69.6">13</text>
<text x="104.3" y="67.1">16</text>
<text x="104.3" y="74.7">11</text>
<text x="104.3" y="77.2">12</text>
<text x="104.3" y="72.1">14</text>
<text x="104.3" y="82.3">10</text>
<text x="104.8" y="79.8">9</text>
<text x="104.8" y="89.9">5</text>
<text x="104.8" y="84.8">7</text>
<text x="104.8" y="87.4">8</text>
<text x="104.8" y="95">3</text>
<text x="104.8" y="92.5">6</text>
<text x="104.8" y="100.1">1</text>
<text x="104.8" y="97.5">4</text>
<text x="104.3" y="105.2">31</text>
<text x="104.3" y="107.7">40</text>
<text x="104.8" y="102.6">2</text>
<text x="104.3" y="112.8">25</text>
<text x="104.3" y="110.2">38</text>
<text x="104.3" y="115.3">24</text>
<text x="104.3" y="120.4">42</text>
<text x="104.3" y="122.9">44</text>
<text x="134.8" y="120.4">45</text>
<text x="134.8" y="122.9">46</text>
<text x="104.3" y="128">17</text>
<text x="104.3" y="130.6">18</text>
<text x="104.3" y="135.6">55</text>
<text x="134.8" y="135.6">28</text>
<text x="104.3" y="138.2">26</text>
<text x="134.8" y="138.2">30</text>
<text x="134.8" y="140.7">57</text>
<text x="134.8" y="143.3">58</text>
<text x="134.8" y="148.3">33</text>
<text x="134.8" y="148.3">51</text>
<text x="134.8" y="145.8">53</text>
</g>
</svg>
